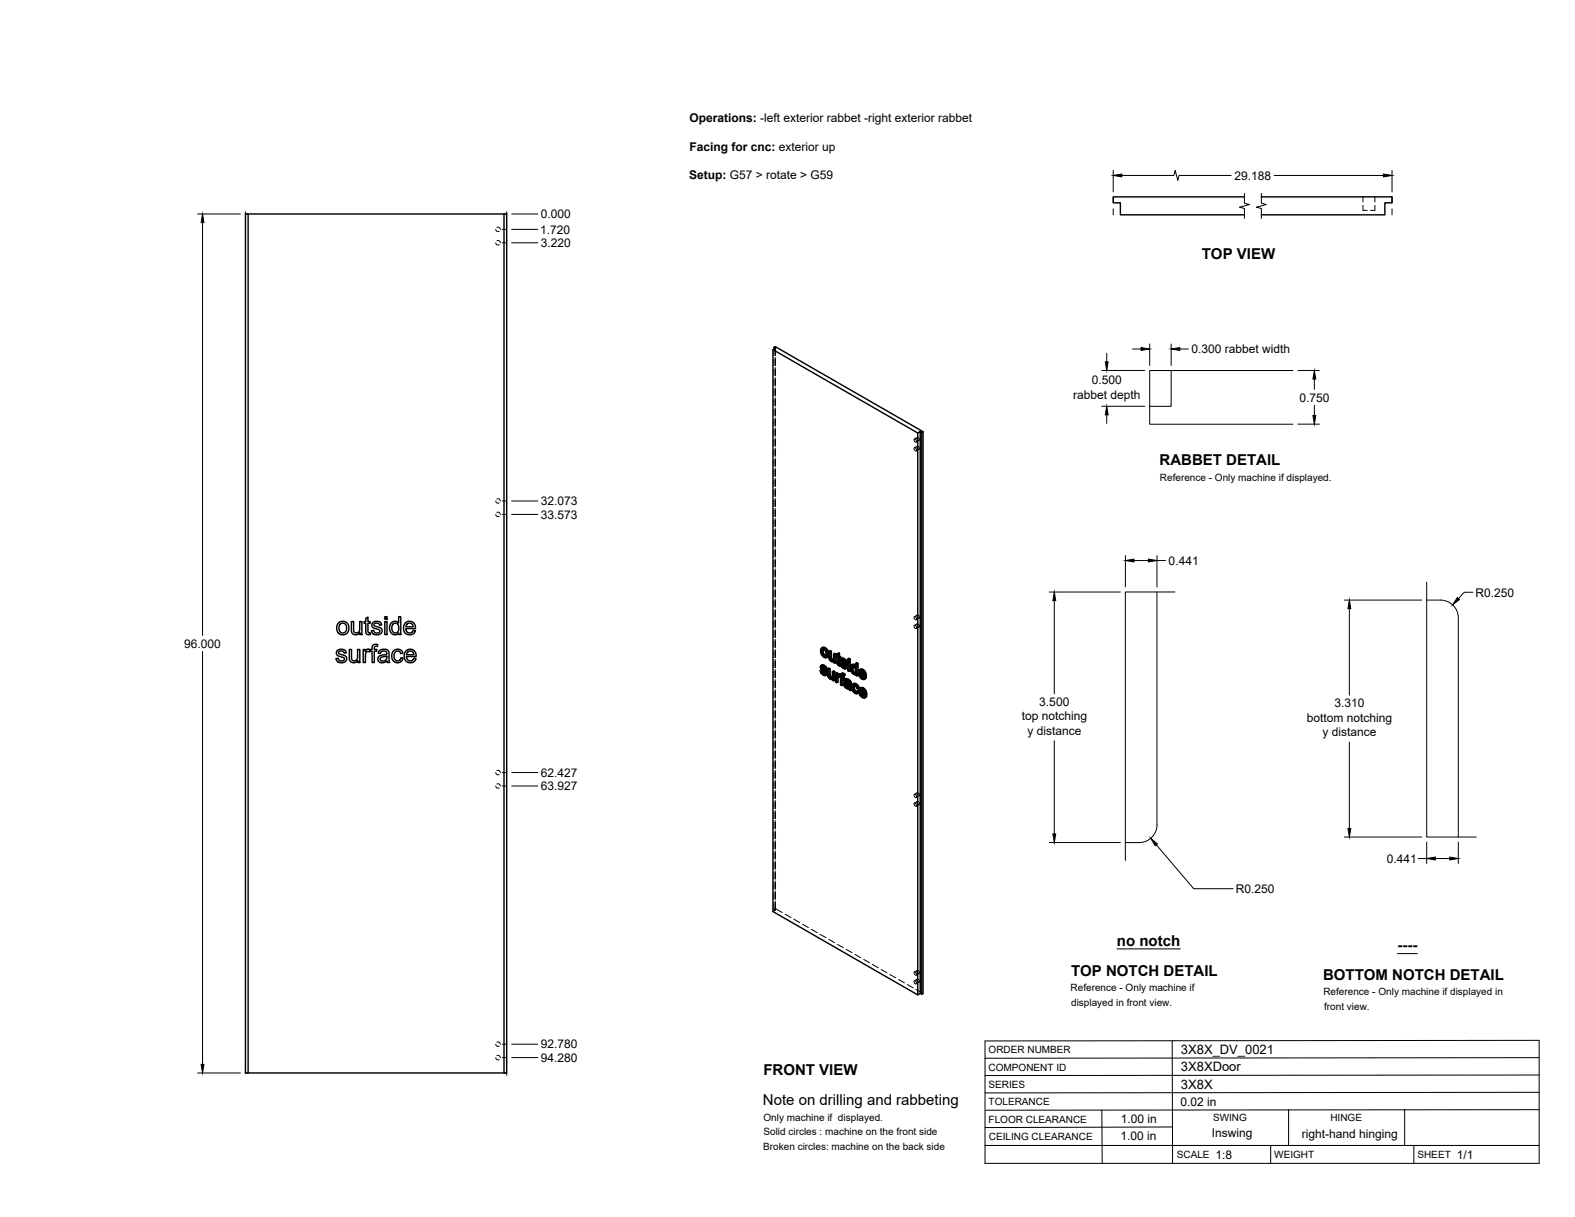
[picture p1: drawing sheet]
<svg xmlns="http://www.w3.org/2000/svg" width="559mm" height="432mm" viewBox="0 0 559 432" stroke-linecap="round" stroke-linejoin="round" font-family="sans-serif">
<!-- layer: Hidden -->
<g fill="none" stroke="#000" stroke-width=".35">
<path d="M483.6 72.8v1.8h1.5M483.6 69.9v1.7M487.8 72.8v1.8h-1.5M487.8 69.9v1.7M175.9 86.1l.4 .7h.8M175.9 81.4l.4 .7h.8M176.3 85.4h.7l.5 .7M176.3 80.7l.7-.1 .5 .8M274.6 123.9v2.3M274.6 127.4v2.4M274.6 131v2.3M274.6 134.5v2.4"/>
<path d="M274.6 138.1v2.4M275 123v2.6M275 126.8v2.4M275 130.4v2.4M275 134v2.3M275 137.5v2.4M275.1 123.5v2.7M275.1 127.4v2.4M275.1 131v2.3M275.1 134.5v2.4M275.1 138.1v2.4M274.6 141.7v2.3"/>
<path d="M274.6 145.2v2.4M274.6 148.8v2.4M274.6 152.4v2.4M274.6 156v2.3M274.6 159.5v2.4M275 141.1v2.4M275 144.7v2.3M275 148.3v2.3M275 151.8v2.4M275 155.4v2.4M275 159v2.3M275.1 141.7v2.3"/>
<path d="M275.1 145.2v2.4M275.1 148.8v2.4M275.1 152.4v2.4M275.1 156v2.3M275.1 159.5v2.4M324.3 159a.55 .55 0 0 1 .8 .2 .55 .55 0 0 1-.3 .8l-.4-.4zM324.4 155.8a.6 .6 0 0 1 .7 .3 .6 .6 0 0 1-.3 .8l-.4-.5zM325.4 158.3a.56 .56 0 0 1 .7 .4 .56 .56 0 0 1-.3 .7l-.5-.6zM325.4 155.2a.56 .56 0 0 1 .7 .4 .56 .56 0 0 1-.3 .7l-.5-.7zM325.4 158.3l-1 .6M325.4 155.2l-1 .6M326.1 159.4l-1 .6"/>
<path d="M326.1 156.3l-1 .6M175.9 177.8l.4 .6h.8M176.3 177.1l.7-.1 .5 .8M274.6 163.1v2.4M274.6 166.7v2.4M274.6 170.2v2.4M274.6 173.8v2.4M274.6 177.4v2.4M275 162.5v2.4M275 166.1v2.4M275 169.7v2.4M275 173.2v2.4"/>
<path d="M275 176.8v2.4M275.1 163.1v2.4M275.1 166.7v2.4M275.1 170.2v2.4M275.1 173.8v2.4M275.1 177.4v2.4M175.9 182.5l.4 .7h.8M176.3 181.8h.7l.5 .7M274.6 181v2.3M274.6 184.5v2.4M274.6 188.1v2.4M274.6 191.7v2.4"/>
<path d="M274.6 195.2v2.4M274.6 198.8v2.4M275 180.4v2.4M275 184v2.4M275 187.5v2.4M275 191.1v2.4M275 194.7v2.4M275 198.2v2.4M275.1 181v2.3M275.1 184.5v2.4M275.1 188.1v2.4M275.1 191.7v2.4"/>
<path d="M275.1 195.2v2.4M275.1 198.8v2.4M274.6 202.4v2.4M274.6 206v2.3M274.6 209.5v2.4M274.6 213.1v2.4M274.6 216.7v2.4M275 201.8v2.4M275 205.4v2.4M275 209v2.3M275 212.5v2.4M275 216.1v2.4"/>
<path d="M275 219.7v2.4M275.1 202.4v2.4M275.1 206v2.3M275.1 209.5v2.4M275.1 213.1v2.4M275.1 216.7v2.4M324.4 218.8a.6 .6 0 0 1 .7 .4 .6 .6 0 0 1-.3 .7l-.4-.4zM325.4 218.2a.56 .56 0 0 1 .7 .4 .56 .56 0 0 1-.3 .7l-.5-.6zM325.4 218.2l-1 .6M326.1 219.3l-1 .6M274.6 220.3v2.3M274.6 223.8v2.4"/>
<path d="M274.6 227.4v2.4M274.6 231v2.3M274.6 234.5v2.4M274.6 238.1v2.4M275 223.2v2.4M275 226.8v2.4M275 230.4v2.4M275 234v2.3M275 237.6v2.3M275.1 220.3v2.3M275.1 223.8v2.4M275.1 227.4v2.4"/>
<path d="M275.1 231v2.3M275.1 234.5v2.4M275.1 238.1v2.4M291.4 237.7l.4 .9M291.5 236.4l-.5 .2M291.6 236.1l-.5 .2M291.6 230.7l-.5 .2M291.6 237.7l.3 .3M291.6 236.9l-.5 .2M291.7 235.9l-.2 .8 .7 .9a1.11 1.11 0 0 1 .9 1.3h-.4l.4-.2M291.8 238.6l.9 .8h.6M291.8 238.6l-.5 .2"/>
<path d="M291.9 237.8l-.1 .1M291.9 237.3l-.5 .3M291.9 232l.9 .9 .9 .1M291.9 232l-.4 .3M291.9 236.6l-.1 .1M292 229.7l-.4 .8 .3 1.5M292.1 236.4l-.6 .3M292.2 230.2l-.1 .2M292.2 230.2l.8 .2 .5 .9v1l-.5 .3M292.2 230.2l-.4 .2M292.5 236.5l-.5 .2a.33 .33 0 0 1 .2-.4 .33 .33 0 0 1 .4 .3l.5 .7 .4 .2M292.6 237.4l.3 .3"/>
<path d="M292.6 239.2l.4-.2-.9 .5M292.8 230.2l-.5 .3M292.8 232.9l-.5 .3M292.9 236.9l-.5 .2M293 238.4l-.5 .2M293.1 237.3l-.5 .3M293.1 239.5l-.5 .2M293.3 232.5l-.4 .3M293.3 230.8l-.4 .3M293.4 233.1l-.4 .3M293.6 231.8l-.5 .3M294.1 237.1l.2 2.9 .9 .8 .6-.2v.5l.4 .2"/>
<path d="M294.1 239.5l-.4 .2M294.3 239.9l-.5 .3M294.5 230.8l.2 3 1 .7 .5-.1v.4l.4 .3M294.5 233.2l-.4 .3M294.7 233.7l-.5 .2M295 234.1l-.5 .3M295.4 234.4l-.4 .3M295.8 238.1v1.9l-.2 .3-.3 .1M296 234.1l-.4 .3M296.1 234l-.5 .3 .3-.2M296.2 231.8v2l-.5 .3M296.2 234.8l-.4 .3"/>
<path d="M296.2 234.4l-.4 .3 .3-.2M296.9 238.7v3l.4 .3M297.1 232.3l-.2 .1M297.3 239.4l-.5 .2M297.4 231.8v.7l-.3-.2v.4l.3 .2 .1 2.4 .8 .8-.2-.6M297.4 232.5l-.8 .5v-.4M297.4 232.9l-.5 .3M297.4 239.8l-.1 .1M297.5 235.3l-.5 .2M297.5 239.2l-.2 .1M297.5 239.7l-.4 .2M297.6 239.6l-.5 .3"/>
<path d="M297.6 235.6l-.4 .3M297.8 239.7l-.4 .3 .3-.4 .5 .4 .1-.3 .4 .4v2.6l.4 .3M297.8 233.2l-.4 .2M298 235.9l-.4 .3M298.3 233.4l-.5-.2v.5M298.3 239.6l-.5 .2M298.3 239.5h-.1M298.3 239.9l-.5 .3 .4-.2M298.3 239.7l-.5 .2M298.3 235.6l-.2 .1M298.3 236.1h-.1M298.5 235.3l.4 .9"/>
<path d="M298.6 234l-.4 .3M298.7 239.7l-.5 .3M298.7 233.7l-.5 .2M298.7 235.4l.3 .2M298.7 234.5l-.4 .2M298.7 239l-.4 .2M298.8 233.6l-.2 .7 .7 .9a1.13 1.13 0 0 1 .9 1.3h-.4l.4-.2M298.9 238.8l-.2 .9-.5-.2M298.9 236.2l.9 .8h.7M298.9 236.2l-.5 .3M299 235.5h-.1M299 234.9l-.5 .3"/>
<path d="M299 234.2l-.1 .1M299.1 234.3a.33 .33 0 0 1 .2-.4 .33 .33 0 0 1 .4 .3l.5 .8 .4 .1M299.1 234l-.4 .3M299.2 234l-.5 .3M299.2 239.4l-.5 .2M299.5 239.4l-.5 .3M299.6 234.1l-.5 .3M299.7 236.9l-.5 .3M299.7 235l.3 .3M299.7 239.6l-.5-.2-.1 .4M300 234.5l-.4 .2M300.1 236.6l-.4 .2 .4-.2"/>
<path d="M300.1 236l-.4 .2M300.2 235l-.5 .2M300.2 237.1l-.5 .2M301.2 234.7v3l.5 .3M301.2 233.6v.5l.5 .3M301.2 237.7l-.4 .3M301.2 234.1l-.4 .3M302.2 236.8l-.5 .2M302.3 236l-.4 .3M302.3 237.7l-.4 .2M302.5 235.8l-.3 .7v.8a1.46 1.46 0 0 0 1.8 1.7v.3l.4 .3M302.7 238.5l-.4 .2"/>
<path d="M302.8 236.3l-.1 .2M302.8 236.3h.6l.6 1v1.1l-.5 .3M302.8 236.3l-.3 .2M302.9 236.2l-.5 .3M303.3 239l-.4 .2M303.3 236.3l-.4 .2M303.7 236.2l-.1 .1M303.8 236.9l-.4 .2M303.8 238.6l-.4 .3M304 235.2v1.5l-.4-.7M304 236.7l-.4 .2M304 239.3l-.4 .3"/>
<path d="M304 239l-.4 .2 .3-.1M304 237.9l-.4 .2M305 238.4l-.5 .3M305.3 239.7l-.4 .3M305.3 237.4l-.3 .9 .3 1.4 1 1 .8 .1M305.4 238.8l-.4 .2M305.5 239.4l-.1-.6 2 1.1M305.7 237.9l-.2 .2M305.7 237.9l.9 .4 .3 .9-.6-.3M305.7 237.9l-.5 .2M306.2 237.9l-.4 .3M306.7 238.5l-.4 .3"/>
<path d="M306.9 239.2l-.4 .3M324.3 222a.58 .58 0 0 1 .8 .3 .58 .58 0 0 1-.3 .7l-.4-.4zM325.4 221.4a.56 .56 0 0 1 .7 .3 .56 .56 0 0 1-.3 .7l-.5-.6zM325.4 221.3l-1 .6M326.1 222.4l-1 .6M274.6 241.7v2.4M274.6 245.3v2.3M274.6 248.8v2.4M274.6 252.4v2.4M274.6 256v2.4M274.6 259.5v2.4M275 241.1v2.4"/>
<path d="M275 244.7v2.4M275 248.3v2.3M275 251.8v2.4M275 255.4v2.4M275 259v2.4M275.1 241.7v2.4M275.1 245.3v2.3M275.1 248.8v2.4M275.1 252.4v2.4M275.1 256v2.4M275.1 259.5v2.4M294.6 240.3l-.5 .3"/>
<path d="M295 240.7l-.5 .2M295.4 240.4l-.2 .1M295.6 240.3l-.5 .3M295.7 240.2l-.4 .3M295.8 240.6l-.4 .3 .3-.1M295.8 241.1l-.4 .2M296.9 241.7l-.5 .3M298.7 242.7l-.5 .3M298.7 240.1l-.5 .3M299.1 240.4l-.4 .2M299.6 240.7l-.5-.3v.5M299.8 242.6l-.4 .3"/>
<path d="M299.9 241.3l-.5 .3M299.9 242.3l-.5 .2M300 242.1l-.2 .7 .2 .6 .9 .7h.8l.1 .4M300 243.4l-.4 .2M300.1 240.9l-.5 .2M300.1 240.9l-.2 .4 .4 .3a.81 .81 0 0 1 1-.1 .81 .81 0 0 1 .3 .9h-.4M300.2 242.9l.3-.3a.86 .86 0 0 1 1.1 1l-.5 .2M300.5 242.6l-.5 .3 .4-.2M300.5 241.3l-.4 .2M300.7 244l-.5 .2M301 241.4l-.5 .3M301.2 244.2l-.5 .2"/>
<path d="M301.4 243.7l-.4 .3M301.5 241.9l-.4 .2M301.6 243.6l-.5 .3 .2-.1M301.6 242.9l-.4 .3M301.6 242.5l-.4 .3M301.6 242.4l-.4 .3M301.7 244.1l-.5 .2M301.8 244.5l.4 .3M301.8 244.5l-.5 .3M302.6 243.5l-.4 .3M302.8 242.7l-.5 .3M302.9 244.9l-.4 .2"/>
<path d="M303 242.5l-.4 1 .3 1.4 .9 .9 .7 .1M303.1 243.2a.78 .78 0 0 1 1-.1 .78 .78 0 0 1 .3 .9l.4 .2M303.3 243l-.5 .3M303.8 245.8l-.4 .2M303.8 243l-.4 .3M304 245.4h.2M304.2 243.4l-.4 .3M304.2 245.4l-.4 .3M304.4 244l-.4 .3M304.5 245l-.3 .4M304.7 245.1l.2 .2-.2 .4M304.9 245.3l-.2 .1"/>
<path d="M305.1 245l-.4 .2M305.5 244l-.4 .8 .4 1.5 1 1 .7 .1M305.5 246.3l-.5 .2M305.6 245.3l-.5 .3M305.7 245.9l-.1-.6 1.9 1.1M305.8 244.4l-.2 .3M305.8 244.4l.9 .4 .4 1-.6-.4M305.8 244.4l-.4 .3M306.2 240.7l-.4 .2M306.3 244.5l-.4 .3M306.4 247.2l-.5 .3M306.4 240.3h.2"/>
<path d="M306.6 246.9h.2M306.7 240.3l-.4 .2 .3-.2M306.8 246.9l-.4 .2M306.9 245.1l-.5 .3M306.9 240l-.1 .1M307 240.8l-.5 .3M307 240.1l-.4 .2M307 246.6v.1M307.1 245.8l-.5 .2M307.1 247.4l-.4 .3M307.1 246.7l-.3 .2M175.9 278.9l.4 .7h.8"/>
<path d="M175.9 274.1l.4 .7h.8M176.3 278.2h.7l.5 .7M176.3 273.4h.7l.5 .7M274.6 263.1v2.4M274.6 266.7v2.4M274.6 270.3v2.3M274.6 273.8v2.4M274.6 277.4v2.4M275 262.6v2.3M275 266.1v2.4M275 269.7v2.4M275 273.3v2.4"/>
<path d="M275 276.8v2.4M275.1 263.1v2.4M275.1 266.7v2.4M275.1 270.3v2.3M275.1 273.8v2.4M275.1 277.4v2.4M274.6 281v2.4M274.6 284.5v2.4M274.6 288.1v2.4M274.6 291.7v2.4M274.6 295.3v2.3M274.6 298.8v2.4"/>
<path d="M275 280.4v2.4M275 284v2.4M275 287.5v2.4M275 291.1v2.4M275 294.7v2.4M275 298.3v2.4M275.1 281v2.4M275.1 284.5v2.4M275.1 288.1v2.4M275.1 291.7v2.4M275.1 295.3v2.3M275.1 298.8v2.4"/>
<path d="M324.3 285a.58 .58 0 0 1 .8 .3 .58 .58 0 0 1-.3 .8l-.4-.5zM324.4 281.9a.6 .6 0 0 1 .7 .3 .6 .6 0 0 1-.3 .8l-.4-.5zM325.4 284.4a.56 .56 0 0 1 .7 .3 .56 .56 0 0 1-.3 .8l-.5-.7zM325.4 281.3a.56 .56 0 0 1 .7 .3 .56 .56 0 0 1-.3 .7l-.5-.6zM325.4 284.4l-1 .5M325.4 281.3l-1 .5M326.1 285.5l-1 .5M326.1 282.4l-1 .5M274.6 302.4v2.4M274.6 306v2.4M274.6 309.6v2.3M274.6 313.1v2.4"/>
<path d="M274.6 316.7v2.4M275 301.8v2.4M275 305.4v2.4M275 309v2.4M275 312.5v2.4M275 316.1v2.4M275 319.7v2.6M275.1 302.4v2.4M275.1 306v2.4M275.1 309.6v2.3M275.1 313.1v2.4M275.1 316.7v2.4"/>
<path d="M274.6 320.3v2.3M275 322.3l-.4 .3 .5 .3-.9 .5M275 322.3l2.5 1.5M275.1 320.3v2.6M278.6 324.4l2 1.1M281.7 326.1l2 1.2M284.8 327.9l2 1.2M287.8 329.7l2.1 1.2M290.9 331.5l2.1 1.2M294 333.3l2.1 1.2M297.1 335.1l2.1 1.2M300.2 336.8l2.1 1.2"/>
<path d="M303.3 338.6l2.1 1.2M306.4 340.4l2.1 1.2M309.5 342.2l2.1 1.2M312.6 344l2.1 1.2M315.7 345.8l2.1 1.1M318.8 347.5l2.1 1.2M321.9 349.3l2.1 1.2M324.3 348.1a.58 .58 0 0 1 .8 .3 .58 .58 0 0 1-.3 .7l-.4-.4zM324.4 344.9a.6 .6 0 0 1 .7 .3 .6 .6 0 0 1-.3 .8l-.4-.5zM325 351.1l2.5 1.4M325.4 347.4a.56 .56 0 0 1 .7 .4 .56 .56 0 0 1-.3 .7l-.5-.6zM325.4 344.3a.56 .56 0 0 1 .7 .4 .56 .56 0 0 1-.3 .7l-.5-.7z"/>
<path d="M325.4 347.4l-1 .6M325.4 344.3l-1 .6M326.1 348.5l-1 .6M326.1 345.4l-1 .6M175.9 375.3l.4 .6h.8M175.9 370.5l.4 .7h.8M176.3 374.6l.7-.1 .5 .7M176.3 369.8h.7l.5 .7"/>
</g>
<!-- layer: Visible -->
<g fill="none" stroke="#000" stroke-width=".51">
<path d="M88 75.9h90.8M178.8 75.9h1v304.8h-1zM441.5 69.9h-46.5v2.1h2.5v4.2h44M447.5 69.9h46.4v2.1h-2.6v4.2h-43.8M274.2 124.1l51.4 29.5M274.6 123.2l.5 .3-.9 .6v199.3l51.4 29.6M274.6 123.9v-.7l.4-.2 52.5 30.2M325.6 153.6l.9-.5v199.4l-.9 .5zM326.5 153.1l.5 .3v199.4l-.5-.3M327 153.4l.5-.2v199.3l-.5 .3M129.8 219.4l.7-.5v1.6h.8v.6h-.8v2.9l.3 .5h.5l.1 .6a1.14 1.14 0 0 1-1.3-.1 1.14 1.14 0 0 1-.3-1.2v-2.7h-.6v-.6h.6zM136.5 218.8h.8v.9h-.8z"/>
<path d="M119.7 230.8l.8-.4a1.7 1.7 0 0 1 2.4 1.2l-.8 .1a.93 .93 0 0 0-1-.9 .93 .93 0 0 0-.9 1.1l1 .4a1.53 1.53 0 0 1 1.8 1.8 2.03 2.03 0 0 1-2.1 1.1 2.03 2.03 0 0 1-1.7-1.5l.8-.1a1.08 1.08 0 0 0 1.1 1 1.08 1.08 0 0 0 1-1.1l-.4-.3a2.45 2.45 0 0 1-2.3-1.2zM120.2 220.9l.8-.4a2.33 2.33 0 0 1 2.8 2.8 2.33 2.33 0 0 1-3.7 1.3 2.95 2.95 0 0 1 .1-3.7zM120.6 221.5l.7-.4a1.73 1.73 0 0 1 1.7 1.8 1.73 1.73 0 0 1-1.7 1.7l-.3-.2a2.24 2.24 0 0 1-.4-2.9zM123.9 230.4h.8v2.6a1.14 1.14 0 0 0 1.2 1.5 1.14 1.14 0 0 0 1-1.6v-2.5h.8v4.7h-.7v-.7a1.64 1.64 0 0 1-2 .7 1.64 1.64 0 0 1-1.1-1.8zM124.7 220.5h.8v2.6a1.14 1.14 0 0 0 1.1 1.5 1.14 1.14 0 0 0 1-1.6v-2.5h.8v4.6h-.7v-.6a1.64 1.64 0 0 1-2 .7 1.64 1.64 0 0 1-1-1.8zM128.9 230.4h.7v.7a1.1 1.1 0 0 1 1.7-.5l.7-.2v-.4a1.33 1.33 0 0 1 .6-1.3 1.33 1.33 0 0 1 1.4 0l-.1 .6a.73 .73 0 0 0-1.1 .7v.4h.9v.7h-.9v4h-.8v-4h-.7v-.4l-.2 .6a.93 .93 0 0 0-1.1 0 .93 .93 0 0 0-.3 1l-.1 2.8h-.7zM132.2 221l.9-.5a1.7 1.7 0 0 1 2.3 1.2l-.7 .1a.96 .96 0 0 0-1-.8 .96 .96 0 0 0-.9 .9l.9 .5a1.5 1.5 0 0 1 1.8 1.9 2.03 2.03 0 0 1-2 1 2.03 2.03 0 0 1-1.7-1.5l.7-.2a1.08 1.08 0 0 0 1.2 1 1.08 1.08 0 0 0 1-1l-.4-.3a2.19 2.19 0 0 1-2.4-1.4zM134.5 231a2.17 2.17 0 0 1 3.5 .4l.3 3.7h-.8l-.2-.6a1.78 1.78 0 0 1-1.9 .7 1.78 1.78 0 0 1-1.4-1.6l.1-.2a1.76 1.76 0 0 1 1.7-1l.4-.1a.7 .7 0 0 0 1-.5 .7 .7 0 0 0-.8-.8 1.12 1.12 0 0 0-1.5 .9l-.7-.1zM135.1 233.3l2.1-.6a1.28 1.28 0 0 1-.7 1.7 1.28 1.28 0 0 1-1.6-.7zM136.5 220.5h.8v4.6h-.8zM138.8 221a1.73 1.73 0 0 1 2.6 .1v-2.3h.8v6.3h-.7v-.5l-.7 .5a2.21 2.21 0 0 1-2.3-.8 2.21 2.21 0 0 1-.2-2.4zM139.4 221.5l.4-.4a1.8 1.8 0 0 1 1.7 1.3 1.8 1.8 0 0 1-.6 2l-.2 .1a1.76 1.76 0 0 1-1.7-1 1.76 1.76 0 0 1 .4-2z"/>
<path d="M139.6 231l.1-.1a1.94 1.94 0 0 1 3.2 .9l-.7 .1a1.29 1.29 0 0 0-1.7-.8 1.29 1.29 0 0 0-.7 1.8l.2 .8a1.17 1.17 0 0 0 1.2 .8 1.17 1.17 0 0 0 1-1.1l.8 .1-.3 .9a2.17 2.17 0 0 1-2.9 .4 2.17 2.17 0 0 1-.7-2.9zM143.8 221.1a2.14 2.14 0 0 1 2.5-.4 2.14 2.14 0 0 1 1.1 2.3h-3.4l.1 .7a1.3 1.3 0 0 0 1.3 .9 1.3 1.3 0 0 0 1.2-.9l.8 .1-.3 .6a2.32 2.32 0 0 1-3.2 .3 2.32 2.32 0 0 1-.4-3.2zM144 231a2.13 2.13 0 0 1 2.6-.4 2.13 2.13 0 0 1 1 2.3h-3.4l.2 .7a1.29 1.29 0 0 0 1.2 .9 1.29 1.29 0 0 0 1.2-.9l.8 .1-.3 .6a2.32 2.32 0 0 1-3.2 .3 2.32 2.32 0 0 1-.4-3.2zM144.4 221.4l1.3-.3a1.23 1.23 0 0 1 .9 1.3h-2.6zM144.7 231.4l.6-.4 .8 .1 .6 .5 .1 .7h-2.5zM291 237.9l.7 1.4 .7 .4 .6-.1M291.2 236.2l.6-.3 .7 .2 .6 .5 .4 .9-.5 .3-.1-.6M291.6 231.2v-.5a.92 .92 0 0 1 1.1 0 .92 .92 0 0 1 .4 1l-.2 1-.6 .1M291.6 237.7l-.6 .2 .4 .2M291.6 238.7l.5 .4 .4-.3M291.7 237.3l1 1 .5-.3M291.8 237.9l-.4 .2 .1 .4 .6-.1"/>
<path d="M291.8 235.9l-.6 .4-.1 .6 1.6 2.1M291.8 236.7l-.3 .3 .5-.2M291.8 232.2l.5 .6 .5-.3M291.9 238l.8 .9M292 236.7l.6 .7M292 236.3l.5 .4 .5-.2M292 230.9l-.4 .3v.5l.2 .5 .4-.3M292 236.8l.6 .8 .4 .2M292 236.8h-.5M292.1 235.9l-.8 .3M292.1 230.4l.1 1.4 .8 .8M292.1 237l-.4 .3-.2-.3"/>
<path d="M292.3 230l.9 1 .5-.3M292.5 236.1l-.5 .2-.4-.1M292.5 236.7l.4 .5 .4-.2M292.7 239l-.2 .2-.4-.1M292.7 238.3l.3 .4 .5-.3M292.8 229.8l-.5 .2-.8-.1M292.9 237.7l.5 .6 .2 .7-.7 .7M293 238.7l.1 .5 .5-.3M293.1 239.2l-.1 .4 .5-.3M293.2 231l.4 1.3 .4-.3M293.4 233.1a1.73 1.73 0 0 1-2.3-1.8l.1-.9 .3-.5 .9-.3 .8 .5 .8 1.8-.1 1-.7 .4M293.6 232.3l-.2 .8 .5-.2"/>
<path d="M293.6 237.3l.5 .3 .4-.3M294.1 237.6v2.2l.5-.2M294.1 239.8l.2 .4 .4-.2M294.5 231.4v2.2l.5-.3M294.5 233.6l.2 .4 .5-.3M294.7 234l.3 .3 .5-.2M295 231.1l-.5 .3-.4-.3M295 234.3l.4 .1M295.3 238.3l.5 .3 .4-.3M295.4 234.4l.2-.1zM295.7 234.1l-.7-.6v-2.4l-.5-.3-.4 .3 .1 2.6 .8 1h.8M295.7 232.1l.5 .2 .4-.2"/>
<path d="M295.8 238.6v3l.4-.3v-3l-.4-.2-.5 .2v1.8l-.3 .5 .2-.1M295.8 234.7v.4l.4 .2M295.8 234.7l-.2 .1M296.2 232.3v3l.4-.2v-3l-.4-.3-.5 .3v2.1M296.6 233l.3 .2 .2 2.6 .8 .5 .3-.2M296.9 232.4l-.3 .2 .3 .2v-.8l.9-.3v1.1l.5 .2v.4l-.5 .3v-.4M297.3 239.3v-.4l-.4-.2-.5 .3v3l.5 .2M297.3 239.9l-.3 .2-.1 .5 .4-.2M297.3 238.9l-.5 .3-.4-.2M297.4 240l-.1 2-.4 .2v-1.6M297.4 240l.5 .2M297.4 240l-.4 .1"/>
<path d="M297.4 232v1l.4-.2M297.4 233l.4 .3 .5-.3M297.4 239.4l.4 .4M297.6 239.1l-.8 .5v-.4M297.6 235.7l.2 .1M297.8 231.7l-.9 .3M297.8 239.8v.4M297.8 239.9l-.1 .4M297.8 235.8l.1 .5M297.9 239.2l.3 .3M297.9 239.2l-.8 .2M297.9 235.2l-.5 .3v-2.1l.4 .3v1.4l.3 .4"/>
<path d="M297.9 235.4l-.5 .1M298.1 235.5l.7 1.4 .8 .4 .5-.1M298.1 235.5l-.6 .1M298.1 235.5h.1M298.1 235.7l-.3 .1M298.4 233.8l.5-.3 .9 .3 .8 1.3-.5 .3-.1-.6M298.4 239.1l.8-.3 .6 .4-.1 .4-.4 .3 .1-.4M298.6 234.4h.5l1 1M298.7 235.4l-.6 .1 .4 .2M298.7 236.3l.5 .4 .5-.2M298.8 234.9l1 1 .5-.3M298.9 235.5l-.4 .2 .1 .4 .6-.1"/>
<path d="M298.9 234.3l-.3 .4 .5-.3M298.9 233.5l-.6 .3-.1 .7 1.6 2.1M298.9 238.8l-.6 .4-.1 .8-.4-.2 .4-.3M299 239.2l.4 .3 .4-.3M299 235.6l.8 .9M299.1 234.3l.6 .7M299.1 239.8l.5 .5v.4l-.4 .2v-.4M299.1 234l.6 .4 .4-.3M299.2 236.7l.5 .1M299.2 233.5l-.8 .3M299.3 234.6l-.5 .3-.2-.2M299.3 239.9l-.6-.3v.6l.4-.2"/>
<path d="M299.4 238.9l-.4 .3-.5-.1M299.6 233.7l-.5 .3-.4-.2M299.7 234.4l.3 .4 .4-.2M299.8 236.6l-.1 .2M299.8 235.9l.3 .4 .5-.3M300 235.3l.6 .7 .1 .7-.7 .6M300.1 236.3l.1 .5 .5-.3M300.2 236.8l-.1 .4 .5-.3M300.8 235l.4 .2 .5-.2M300.8 233.8l.4 .3 .5-.3M301.2 234.7l.5 .3v3l-.5 .2v-3M301.2 234.7l-.4 .3v3l.4 .2"/>
<path d="M301.2 234.1v.6l.5-.3v-.6l-.5-.2-.4 .2v.6l.4 .3M302.1 236l.8-.3 .7 .3M302.4 238.3l.5 .5 .4-.2M302.4 236.5l.7 .2 .5 .9-.1 1.1-.6 .1M302.5 236.5l-.3 .8M302.6 237l-.4 .3v.5l.2 .5 .5-.3M302.7 236.5l.1 1.4 .7 .8M302.7 235.7l-.4 .2a2 2 0 0 0 1.2 3.4l.1-.1M302.8 236.1l.5 .4M303.3 235.8l-.5 .3-.5-.2M303.6 235.4l.4 .3 .4-.3M303.6 239.2v.4l.4 .2"/>
<path d="M303.6 239.2l-.2 .1M304 235.7v4.1l.4-.2v-4.2l-.4-.2-.4 .2v1.5l-.3-.4 .3-.2M305.2 239.9l.6 .6 .4-.3M305.5 238.4l-.5 .2 1.5 .9-.6-1.2a.5 .5 0 0 0-.6-.2 .5 .5 0 0 0-.3 .5M305.5 238.1v.3l.8 .5M305.5 239.4l.9 .9M305.7 239.7l-.5 .2-.2-.9 1.9 1.2M305.8 237.8l.8 .9 .4-.3M306.2 237.5l-.4 .3-.9-.1M306.6 238.7l.3 1.3 .5-.2M294.3 240.2l.3 .4 .5-.3M294.6 240.6h.4"/>
<path d="M295.3 240.4l-.7-.6-.1-2.5-.4-.2-.5 .2 .1 2.5 .7 1.1 .6 .2 .4-.2M295.4 240.9v.4l.4 .3M295.4 240.9l-.2 .1M297.8 240.2l.4 .2v2.6l.5 .2M298.7 240.2l.5 .3 .4-.2M299.1 240.9v2.1l-.4 .2v-2.6l.5 .3M299.6 242.4l.5-.3 1.1 .3M299.7 241.1l1-.2 1.2 1 .3 2.9-.4 .2-.2-.4M299.9 242.9h.3a.76 .76 0 0 1 .7 .2 .76 .76 0 0 1 .2 .7M300 243.5l.4 .4 .4-.3M300 242.8l-.2 .3M300.1 242.1l-.7 .6 .2 .9 .8 .7h.8l.1 .5 .5 .2"/>
<path d="M300.2 242.9l-.3 .4 .1 .2 .4-.2M300.3 242.9l.2 .5 .6 .4M300.3 241.6l-.4 .3a.74 .74 0 0 1 .8-.2 .74 .74 0 0 1 .5 .8v.3l-1.2-.4M300.3 241.6h.1M300.4 243.9l.4 .1M300.4 242.1l-.7 .2M300.5 240.8l-1 .5-.1 .3 .5 .3M300.6 241.3l.6 .4 .4-.3M300.8 244l.3-.1zM301.1 241l-.5 .3-.6-.2M301.2 241.7l.3 .4 .4-.2M301.5 242.1l.1 .4 .4-.2"/>
<path d="M301.6 242.5v2.1l.5-.3M302.5 242.8l.7-.4 .7 .3 .6 .6 .3 .9-.4 .2-.3-.9M302.6 244l.2 1 .5-.2M302.8 245l.6 .6 .4-.3M303.1 243.8l-.5 .2 .1-.4a.66 .66 0 0 1 .8-.4 .66 .66 0 0 1 .4 .8l.5 .4M303.1 243.2l.1 1.3 .8 .9M303.2 242.4l-.5 .3a2.09 2.09 0 0 0 .4 3.1l1 .3M303.4 242.9l.7 .6 .4-.2M303.8 242.6l-.4 .3-.7-.2M304 245.2l-.2 .5-.4-.1M304.7 245.4l-.6 .7 .6-.4M304.7 245.1l-.2-.1-.5 .2 .4 .3"/>
<path d="M305.4 246.5l.5 .6 .5-.3M305.6 244.9l-.4 .3 1.4 .8-.6-1.2a.45 .45 0 0 0-.6-.1 .45 .45 0 0 0-.2 .5M305.6 244.7v.2l.9 .5M305.7 245.9l.9 1M305.8 240.5l.4 .1M305.8 246.2l-.4 .3-.3-.9 2 1.1M305.9 244.3l.8 .9 .5-.2M305.9 247.1l.4 .1M306.3 244.1l-.4 .2-.9-.1M306.5 240.3l.4 .3 .5-.3M306.5 240.3l-.2 .2M306.6 246.8l.5 .4 .4-.3"/>
<path d="M306.6 246.8l-.2 .3M306.7 245.2l.4 1.4 .4-.3M306.8 240.1l-.3 .2M306.9 240l.5-.1v-.5l-.7-1.5-1-.6-.8 .4-.4 1 .4 1.3 1.2 1.1h.5l.3-.5M307 246.7l-.4 .1M307 240.1l.3 .5-.7 .4M307.1 246.6l.4-.2v-.4l-.7-1.6-1-.5-.8 .3-.3 1.2 .4 1.3 1.2 1 .6-.2 .2-.3M307.1 246.7l.4 .2-.1 .3-.6 .4M88 380.7v-304.8h-.9v304.8h91.7"/>
</g>
<!-- layer: Reference -->
<g fill="none" stroke="#000" stroke-width=".35">
<path d="M87.1 75.1v.8h.8M179.8 75.1v.8h-.8M395 69.9v2.1M395 74.1v2.1M493.9 69.9v2.1M493.9 74.1v2.1M178.2 81.4h1.6M178.2 86.1h1.6M415.5 131.5v12.7h-7.6M458.7 131.5h-50.8v19h50.8M178.2 177.8h1.6M178.2 182.5h1.6"/>
<path d="M410.5 210v82.6a6.4 6.4 0 0 1-6.4 6.4h-4.8M416.9 210h-17.6v95.3M506.2 212.9a13 13 0 0 1 7.8 .7 6.3 6.3 0 0 1 3.4 5.7v77.7M506.2 206.6v90.4h17.6M178.2 274.1h1.6M178.2 278.9h1.6M87.1 379.9v.8h.8M178.2 375.2h1.6M178.2 370.5h1.6M179 380.7h.8v.8"/>
</g>
<!-- layer: Hidden Narrow -->
<path d="M292.5 237.9l-.4 .3M294.1 239l-.5 .2M294.5 232.7l-.4 .3M295.8 239.7l-.5 .2M296.2 233.4l-.5 .3M297.4 234.6l-.5 .3M298.7 239.4l-.5 .3M299.1 239.7h.1M299.7 235.5l-.5 .3M300.9 242.7l-.4 .3M301.6 243.1l-.4 .3" fill="none" stroke="#000" stroke-width=".35"/>
<!-- layer: Visible Narrow -->
<path d="M292.5 237.4l-.4 .2M294.5 239l-.4 .3M295 232.8l-.5 .2M297.8 234.9l-.4 .3M299.1 239.7l-.4 .3M299.7 235l-.5 .2M300.8 242.3l-.4 .2M302.1 242.8l-.5 .2M302.1 243.4l-.5 .3" fill="none" stroke="#000" stroke-width=".35"/>
<!-- layer: Titleblock -->
<g fill="none" stroke="#000" stroke-width=".36">
<path d="M349.5 369.3l196.6-.2v43.7h-196.6zM415.9 369.3l.1 43.5M546.1 375.3l-196.6 .2M390.9 393.9l.2 18.9M416 399.9l-66.5 .2M457.2 393.7v12.7M498.4 393.6v12.7M546.1 393.7l-196.3 .2M546.1 387.6l-196.6 .2M546.1 381.4l-196.6 .2M349.5 406.4h196.6M450.8 406.4v6.4"/>
<path d="M501.6 406.4v6.4"/>
</g>
<!-- layer: FD_Dimensions -->
<g fill="none" stroke="#000" stroke-width=".35">
<path d="M70.1 75.9h15.2M71.9 79v146.5M181.5 75.9h9.3M395 60.5v7.6M398 62.3h18.5l.4-1.8 1 3.5 .4-1.7h18.5M452.1 62.3h38.7M493.9 60.5v7.6M181.5 81.4h9.3M181.5 86.1h9.3M390.9 131.4h15.2M392.7 125.3v3.1M401.8 123.8h3.1"/>
<path d="M407.9 122v7.7M415.5 122v7.7M418.6 123.8h3M460.5 131.4h7.6M466.3 134.5v3.7M390.9 144.1h15.2M392.7 147.2v3M460.5 150.5h7.6M466.3 143.8v3.6M181.5 177.8h9.3M181.5 182.5h9.3M399.3 197.1v11.2"/>
<path d="M402.3 198.9h5.1M410.5 197.1v11.2M410.5 198.9h3M372.3 210.1h25.2M374.1 213.1v33.1M477 212.9h27.4M478.7 216v30.6M522.6 210.1h-3.1l-2.1 2.3M71.9 231.1v146.6M181.5 274.1h9.3M181.5 278.9h9.3M374.1 262.8v33.1"/>
<path d="M478.7 263.3v30.6M372.3 298.9h25.2M410.3 299.7l13.2 15.6h14M477 297h27.4M506.2 298.8v7.6M517.4 298.8v7.6M503.1 304.6h3.1M509.2 304.6h5.1M181.5 370.5h9.3M181.5 375.2h9.3M70.1 380.7h15.2"/>
</g>
<g fill="#000" stroke="#000" stroke-width=".35">
<path d="M71.9 75.9l.5 3.1h-1zM395 62.3l3-.6v1.1zM490.8 61.7l3.1 .6-3.1 .5zM392.2 128.4h1l-.5 3zM404.9 123.3l3 .5-3 .5zM415.5 123.8l3.1-.5v1zM466.3 131.4l.5 3.1h-1zM392.7 144.1l.5 3.1h-1zM465.8 147.4h1l-.5 3.1zM399.3 198.9l3-.5v1zM407.4 198.4l3.1 .5-3.1 .5zM374.1 210.1l.5 3h-1.1z"/>
<path d="M478.7 212.9l.6 3.1h-1.1zM517.1 212l.7 .7-2.4 1.9zM373.5 295.9h1.1l-.5 3zM408.3 297.4l2.3 2-.7 .7zM478.2 293.9h1.1l-.6 3.1zM506.2 304.6l3-.5v1zM514.3 304.1l3.1 .5-3.1 .5zM71.4 377.7h1l-.5 3z"/>
</g>
<!-- layer: Break Lines -->
<path d="M441.5 68.6v3.5l1.8 .5-3.5 .9 1.7 .5v3.5M447.5 68.6v3.5l1.8 .5-3.5 .9 1.7 .5v3.5" fill="none" stroke="#000" stroke-width=".35"/>
<!-- layer: Notes -->
<path d="M396.3 336.7h22.5M495.8 338.3h7.1" fill="none" stroke="#000" stroke-width=".35"/>
<g font-size="5.3">
<text x="426.4" y="92.1">TOP VIEW</text>
<text x="411.4" y="165.1">RABBET DETAIL</text>
<text x="396.3" y="335.5">no notch</text>
<text x="495.8" y="337.2">----</text>
<text x="380" y="346.1">TOP NOTCH DETAIL</text>
<text x="469.4" y="347.5">BOTTOM NOTCH DETAIL</text>
<text x="270.9" y="381.4">FRONT VIEW</text>
<text x="270.7" y="392.2">Note on drilling and rabbeting</text>
</g>
<g font-size="4.6">
<text x="419" y="373.8">3X8X_DV_0021</text>
<text x="419" y="380.1">3X8XDoor</text>
<text x="419" y="386.2">3X8X</text>
</g>
<g font-size="4.3">
<text x="244.6" y="43.2">Operations: -left exterior rabbet -right exterior rabbet</text>
<text x="244.6" y="53.4">Facing for cnc: exterior up</text>
<text x="244.5" y="63.6">Setup: G57 &gt; rotate &gt; G59</text>
<text x="437.9" y="63.7">29.188</text>
<text x="191.9" y="77.4">0.000</text>
<text x="191.6" y="82.9">1.720</text>
<text x="191.9" y="87.7">3.220</text>
<text x="422.7" y="125.3">0.300 rabbet width</text>
<text x="387.3" y="136.4">0.500</text>
<text x="380.7" y="141.5">rabbet depth</text>
<text x="461" y="142.5">0.750</text>
<text x="191.9" y="179.2">32.073</text>
<text x="191.9" y="184">33.573</text>
<text x="414.6" y="200.4">0.441</text>
<text x="523.5" y="211.6">R0.250</text>
<text x="65.4" y="229.8">96.000</text>
<text x="368.7" y="250.5">3.500</text>
<text x="473.4" y="251">3.310</text>
<text x="362.6" y="255.6">top notching</text>
<text x="463.6" y="256">bottom notching</text>
<text x="364.5" y="260.7">y distance</text>
<text x="469.2" y="261.1">y distance</text>
<text x="191.9" y="275.6">62.427</text>
<text x="191.9" y="280.4">63.927</text>
<text x="492" y="306.1">0.441</text>
<text x="438.4" y="316.8">R0.250</text>
<text x="191.9" y="372">92.780</text>
<text x="191.9" y="376.7">94.280</text>
<text x="418.8" y="392.4">0.02 in</text>
<text x="397.7" y="398.3">1.00 in</text>
<text x="397.5" y="404.3">1.00 in</text>
<text x="430" y="403.6">Inswing</text>
<text x="461.8" y="403.8">right-hand hinging</text>
<text x="431.3" y="411.1">1:8</text>
<text x="516.9" y="411.1">1/1</text>
</g>
<g font-size="3.5">
<text x="411.5" y="170.7">Reference - Only machine if displayed.</text>
<text x="379.9" y="351.7">Reference - Only machine if</text>
<text x="469.5" y="353.1">Reference - Only machine if displayed in</text>
<text x="380" y="356.8">displayed in front view.</text>
<text x="469.8" y="358.2">front view.</text>
<text x="350.8" y="373.6">ORDER NUMBER</text>
<text x="350.8" y="379.9">COMPONENT ID</text>
<text x="350.8" y="386.1">SERIES</text>
<text x="350.8" y="392.2">TOLERANCE</text>
<text x="270.9" y="397.7">Only machine if displayed.</text>
<text x="350.8" y="398.4">FLOOR CLEARANCE</text>
<text x="430.4" y="397.8">SWING</text>
<text x="472" y="397.7">HINGE</text>
<text x="270.8" y="407.9">Broken circles: machine on the back side</text>
<text x="270.9" y="402.8">Solid circles : machine on the front side</text>
<text x="350.8" y="404.4">CEILING CLEARANCE</text>
<text x="417.5" y="410.9">SCALE</text>
<text x="452.1" y="410.9">WEIGHT</text>
<text x="502.9" y="410.9">SHEET</text>
</g>
</svg>
